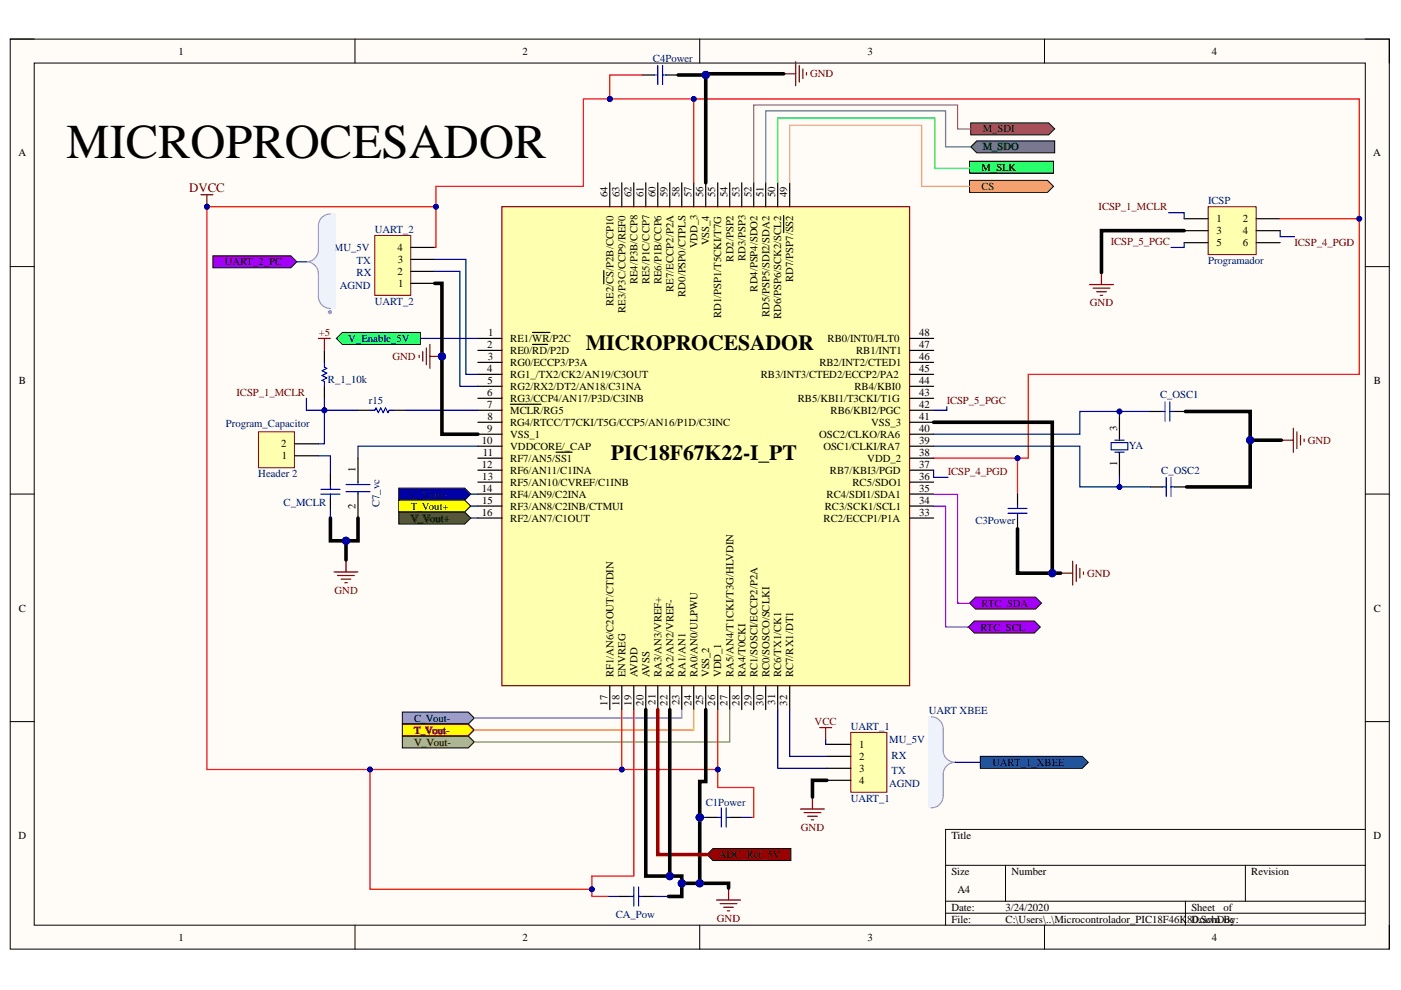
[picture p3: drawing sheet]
<svg xmlns="http://www.w3.org/2000/svg" width="297mm" height="210mm" viewBox="0 0 297 210" stroke-linecap="round" stroke-linejoin="round" font-family="sans-serif">
<path d="M2.2 8.3h292.4v192.9h-292.4z" fill-rule="evenodd" fill="#fffcf8"/>
<path d="M2.2 8.3h292.4v192.9h-292.4z" fill="none" stroke="#000" stroke-width=".21"/>
<path d="M7.3 13.4h282.2v182.8h-282.2z" fill-rule="evenodd" fill="#fffcf8"/>
<g fill="none" stroke="#000" stroke-width=".21">
<path d="M2.2 8.3h5.1M7.3 13.4h282.2v182.8h-282.2zM75.3 8.3v5.1M148.4 8.3v5.1M221.5 8.3v5.1M289.5 8.3h5.1v5.1M2.2 56.5h5.1M289.5 56.5h5.1M2.2 104.8h5.1M289.5 104.8h5.1M2.2 153h5.1M289.5 153h5.1"/>
<path d="M289.5 175.9h-89v20.3M75.3 196.2v5M148.4 196.2v5M200.5 183.5h89M200.5 191.1h89M200.5 193.6h89M213.2 183.5v7.6M221.5 196.2v5M251.3 191.1v5.1M264 183.5v7.6M294.6 196.2v5"/>
</g>
<path d="M84.5 103.5h14l1.3 1.3-1.3 1.2h-14z" fill-rule="evenodd" fill="#00f"/>
<path d="M84.5 103.5h14l1.3 1.3-1.3 1.2h-14z" fill="none" stroke="#000" stroke-width=".21"/>
<path d="M85.3 151h14l1.3 1.2-1.3 1.3h-14z" fill-rule="evenodd" fill="#6d9eeb"/>
<path d="M85.3 151h14l1.3 1.2-1.3 1.3h-14z" fill="none" stroke="#000" stroke-width=".21"/>
<path d="M85.3 156h14l1.3 1.3-1.3 1.3h-14z" fill-rule="evenodd" fill="#93c47d"/>
<path d="M85.3 156h14l1.3 1.3-1.3 1.3h-14z" fill="none" stroke="#000" stroke-width=".21"/>
<path d="M85.3 153.5h14l1.3 1.3-1.3 1.2h-14z" fill-rule="evenodd" fill="#f90"/>
<path d="M85.3 153.5h14l1.3 1.3-1.3 1.2h-14z" fill="none" stroke="#000" stroke-width=".21"/>
<path d="M84.5 106h14l1.3 1.3-1.3 1.3h-14z" fill-rule="evenodd" fill="#ff0"/>
<path d="M84.5 106h14l1.3 1.3-1.3 1.3h-14z" fill="none" stroke="#000" stroke-width=".21"/>
<path d="M206.6 131.7h12.7l1.3 1.2-1.3 1.3h-12.7l-1.3-1.3z" fill-rule="evenodd" fill="#90f"/>
<path d="M206.6 131.7h12.7l1.3 1.2-1.3 1.3h-12.7l-1.3-1.3z" fill="none" stroke="#000" stroke-width=".21"/>
<path d="M205.6 127.9l1.2-1.3h12.8l1.2 1.3-1.2 1.2h-12.8z" fill-rule="evenodd" fill="#f0f"/>
<path d="M205.6 127.9l1.2-1.3h12.8l1.2 1.3-1.2 1.2h-12.8z" fill="none" stroke="#000" stroke-width=".21"/>
<path d="M71.3 71.8l1.3-1.3h16.5v2.5h-16.5z" fill-rule="evenodd" fill="#0ff"/>
<path d="M71.3 71.8l1.3-1.3h16.5v2.5h-16.5z" fill="none" stroke="#000" stroke-width=".21"/>
<path d="M68.8 74.3v2.5M68.8 81.9v2.5" fill="none" stroke="#000" stroke-width=".25"/>
<path d="M68.8 76.8v1l.5 .3-1 .5 1 .5-1 .5 1 .5-1 .5 .5 .3v1" fill="none" stroke="#00f" stroke-width=".25"/>
<path d="M54.8 91.6h7.6v7.6h-7.6z" fill-rule="evenodd" fill="#ffffb0"/>
<path d="M54.8 91.6h7.6v7.6h-7.6z" fill="none" stroke="#800000" stroke-width=".21"/>
<path d="M62.4 96.6h5.1M62.4 94.1h5.1M75.9 97.1v5.1M75.9 104.8v5" fill="none" stroke="#000" stroke-width=".25"/>
<path d="M73.4 102.7h5M73.4 104.3h5M75.9 102.2v.5M75.9 104.3v.5" fill="none" stroke="#00f" stroke-width=".25"/>
<path d="M256.2 43.8h10.1v10.2h-10.1z" fill-rule="evenodd" fill="#ffffb0"/>
<path d="M256.2 43.8h10.1v10.2h-10.1z" fill="none" stroke="#800000" stroke-width=".21"/>
<path d="M251.1 46.4h5.1M251.1 48.9h5.1M251.1 51.5h5.1M266.3 46.4h5.1M266.3 48.9h5.1M266.3 51.5h5.1" fill="none" stroke="#000" stroke-width=".25"/>
<path d="M151.2 179.9h16.5v2.6h-16.5l-1.3-1.3z" fill-rule="evenodd" fill="#980000"/>
<path d="M151.2 179.9h16.5v2.6h-16.5l-1.3-1.3z" fill="none" stroke="#000" stroke-width=".21"/>
<path d="M180.4 155.3h7.6v12.7h-7.6z" fill-rule="evenodd" fill="#ffffb0"/>
<path d="M180.4 155.3h7.6v12.7h-7.6z" fill="none" stroke="#800000" stroke-width=".21"/>
<path d="M175.3 157.8h5.1M175.3 160.4h5.1M175.3 162.9h5.1M175.3 165.4h5.1" fill="none" stroke="#000" stroke-width=".25"/>
<path d="M79.5 49.9h7.6v12.7h-7.6z" fill-rule="evenodd" fill="#ffffb0"/>
<path d="M79.5 49.9h7.6v12.7h-7.6z" fill="none" stroke="#800000" stroke-width=".21"/>
<path d="M87.1 57.5h5.1M87.1 55h5.1M87.1 52.5h5.1M87.1 60.1h5.1" fill="none" stroke="#000" stroke-width=".25"/>
<path d="M84.5 108.6h14l1.3 1.2-1.3 1.3h-14z" fill-rule="evenodd" fill="#38761d"/>
<path d="M84.5 108.6h14l1.3 1.2-1.3 1.3h-14z" fill="none" stroke="#000" stroke-width=".21"/>
<path d="M205.8 31.1l1.3-1.2h16.5v2.5h-16.5z" fill-rule="evenodd" fill="#45818e"/>
<path d="M205.8 31.1l1.3-1.2h16.5v2.5h-16.5z" fill="none" stroke="#000" stroke-width=".21"/>
<path d="M205.6 34.2h17.8v2.5h-17.8z" fill-rule="evenodd" fill="#0f0"/>
<path d="M205.6 34.2h17.8v2.5h-17.8z" fill="none" stroke="#000" stroke-width=".21"/>
<path d="M205.8 26.1h16.5l1.3 1.2-1.3 1.3h-16.5z" fill-rule="evenodd" fill="#a64d79"/>
<path d="M205.8 26.1h16.5l1.3 1.2-1.3 1.3h-16.5z" fill="none" stroke="#000" stroke-width=".21"/>
<path d="M205.6 38.2h16.5l1.3 1.3-1.3 1.3h-16.5z" fill-rule="evenodd" fill="#f6b26b"/>
<path d="M205.6 38.2h16.5l1.3 1.3-1.3 1.3h-16.5z" fill="none" stroke="#000" stroke-width=".21"/>
<path d="M88.9 75.3v.5M89.6 74.5v2.1M90.4 73.8v3.5M91.2 73v5.1M91.2 75.6h2.5" fill="none" stroke="#800000" stroke-width=".25"/>
<circle cx="93.7" cy="75.6" r=".76" fill="#000080"/>
<circle cx="93.7" cy="75.6" r=".76" fill="none" stroke="#000080" stroke-width=".21"/>
<g fill="none" stroke="#800000" stroke-width=".25">
<path d="M166.2 15.6h2.5M168.7 13.1v5.1M169.5 13.9v3.5M170.2 14.6v2.1M171 15.4v.5M42.6 41.3h2.5M43.9 41.3v2.5M233.5 57.8v2.5M231 60.3h5.1M231.8 61.1h3.5M232.5 61.9h2M233.3 62.6h.5"/>
<path d="M271.7 93.3h2.5M274.2 90.8v5.1M275 91.6v3.5M275.7 92.3v2.1M276.5 93.1v.5M73.4 118.7v2.6M227.4 119v5.1M228.2 119.7v3.6M70.8 121.3h5.1M71.6 122h3.5M72.3 122.8h2.1M73.1 123.5h.5"/>
<path d="M224.9 121.5h2.5M229 120.5v2M229.7 121.3v.5M151.9 190.8h5.1M152.7 191.6h3.5M153.4 192.4h2.1M154.2 193.1h.5M154.5 188.3v2.5"/>
</g>
<circle cx="43.9" cy="43.8" r=".51" fill="#000080"/>
<circle cx="43.9" cy="43.8" r=".51" fill="none" stroke="#000080" stroke-width=".21"/>
<g fill="none" stroke="#000" stroke-width=".25">
<path d="M136.2 15.9h2.5M141.2 15.9h2.6M237.3 88.3v5M237.3 95.9v5.1M243.7 87.2h2.5M248.8 87.2h2.5M70.1 100.4v2.6M70.1 105.5v2.6M215.7 104.5v2.5M215.7 109.6v2.5M244 103.2h2.5M249 103.2h2.6"/>
<path d="M149.6 173.3h2.6M154.7 173.3h2.6M131.1 190.1h2.5M136.2 190.1h2.5"/>
</g>
<g fill="none" stroke="#00f" stroke-width=".25">
<path d="M138.7 15.9h.8M139.5 13.9v4M140.5 13.9v4M140.5 15.9h.7M235.6 93.8h3.5v1.6h-3.5zM236.3 93.3h2.1M236.3 95.9h2.1M246.2 87.2h.8M247 85.2v4.1M248 85.2v4.1M248 87.2h.8M68 103.7h4.1"/>
<path d="M68 104.8h4.1M70.1 103v.7M70.1 104.8v.7M213.7 107.8h4.1M213.7 108.8h4.1M215.7 107v.8M215.7 108.8v.8M246.5 103.2h.8M247.3 101.2v4.1M248.3 101.2v4.1M248.3 103.2h.7M152.2 173.3h.7"/>
<path d="M152.9 171.3v4M154 171.3v4M154 173.3h.7M133.6 190.1h.8M134.4 188v4.1M135.4 188v4.1M135.4 190.1h.8"/>
</g>
<path d="M106.4 43.8h86.5v101.6h-86.5z" fill-rule="evenodd" fill="#ffffb0"/>
<path d="M106.4 43.8h86.5v101.6h-86.5zM67.5 71.8h2.6M68.8 71.8v2.5M173.8 154.3h2.5M175.1 154.3v2.5" fill="none" stroke="#800000" stroke-width=".25"/>
<g fill="none" stroke="#000" stroke-width=".25">
<path d="M129.3 38.7v5.1M131.8 38.7v5.1M134.4 38.7v5.1M136.9 38.7v5.1M139.5 38.7v5.1M142 38.7v5.1M144.5 38.7v5.1M147.1 38.7v5.1M149.6 38.7v5.1M152.2 38.7v5.1M154.7 38.7v5.1M157.3 38.7v5.1"/>
<path d="M159.8 38.7v5.1M162.3 38.7v5.1M164.9 38.7v5.1M167.4 38.7v5.1M128 57.4v2.8M166.2 45.7v3.6M101.3 71.8h5.1M101.3 74.3h5.1M101.3 76.8h5.1M101.3 79.4h5.1M112.9 70.5h3.7M112.9 73h3.2"/>
<path d="M192.9 71.8h5M192.9 74.3h5M192.9 76.8h5M192.9 79.4h5M75.9 87h2.5M83.5 87h2.6M101.3 81.9h5.1M101.3 84.5h5.1M101.3 87h5.1M101.3 89.5h5.1M101.3 92.1h5.1M101.3 94.6h5.1"/>
<path d="M101.3 97.1h5.1M101.3 99.7h5.1M108.2 85.7h6.5M117.9 95.9h3.4M192.9 81.9h5M192.9 84.5h5M192.9 87h5M192.9 89.5h5M192.9 92.1h5M192.9 94.6h5M192.9 97.1h5M192.9 99.7h5"/>
<path d="M101.3 102.2h5.1M101.3 104.8h5.1M101.3 107.3h5.1M101.3 109.8h5.1M192.9 102.2h5M192.9 104.8h5M192.9 107.3h5M192.9 109.8h5M129.3 145.4v5.1M131.8 145.4v5.1M134.4 145.4v5.1M136.9 145.4v5.1"/>
<path d="M139.5 145.4v5.1M142 145.4v5.1M144.5 145.4v5.1M147.1 145.4v5.1M149.6 145.4v5.1M152.2 145.4v5.1M154.7 145.4v5.1M157.3 145.4v5.1M159.8 145.4v5.1M162.3 145.4v5.1M164.9 145.4v5.1M167.4 145.4v5.1"/>
</g>
<path d="M78.4 87h1.1l.2-.5 .5 1 .5-1 .5 1 .5-1 .6 1 .2-.5h1" fill="none" stroke="#00f" stroke-width=".25"/>
<path d="M45.1 54.2h16.6l1.2 1.3-1.2 1.3h-16.6z" fill-rule="evenodd" fill="#90f"/>
<path d="M45.1 54.2h16.6l1.2 1.3-1.2 1.3h-16.6z" fill="none" stroke="#000" stroke-width=".21"/>
<path d="M207.8 160.4h21.7l1.2 1.2-1.2 1.3h-21.7z" fill-rule="evenodd" fill="#15c"/>
<path d="M207.8 160.4h21.7l1.2 1.2-1.2 1.3h-21.7z" fill="none" stroke="#000" stroke-width=".21"/>
<path d="M196.9 152a2.58 2.58 0 0 1 3.1 2.5v5.2l.6 1.1 1.3 .8-1.3 .9-.6 1v5.2a2.58 2.58 0 0 1-3.1 2.6z" fill-rule="evenodd" fill="#edf2fb"/>
<path d="M196.9 152a2.58 2.58 0 0 1 3.1 2.5v5.2l.6 1.1 1.3 .8-1.3 .9-.6 1v5.2a2.58 2.58 0 0 1-3.1 2.6z" fill="none" stroke="#edf2fb" stroke-width=".21"/>
<path d="M197.4 152a2.54 2.54 0 0 1 2.6 2.5v4.6a2.54 2.54 0 0 0 2.5 2.5 2.54 2.54 0 0 0-2.5 2.6v4.5a2.55 2.55 0 0 1-2.6 2.6" fill="none" stroke="#8f9ec9" stroke-width=".25"/>
<path d="M169.7 171.5h5.1M170.5 172.3h3.5M171.2 173.1h2.1M172 173.8h.5M172.3 169v2.5" fill="none" stroke="#800000" stroke-width=".25"/>
<path d="M67.8 46.6l1-.9 1.3-.4h1v20.1h-1l-1.3-.3-1-1-.3-1.2v-5.5l-.6-1-1.3-.9 1.3-.8 .6-1.1v-5.7z" fill-rule="evenodd" fill="#edf2fb"/>
<path d="M67.8 46.6l1-.9 1.3-.4h1v20.1h-1l-1.3-.3-1-1-.3-1.2v-5.5l-.6-1-1.3-.9 1.3-.8 .6-1.1v-5.7z" fill="none" stroke="#edf2fb" stroke-width=".21"/>
<path d="M70.1 45.3a2.54 2.54 0 0 0-2.6 2.6v5.1a2.54 2.54 0 0 1-2.5 2.5 2.54 2.54 0 0 1 2.5 2.5v4.9a2.54 2.54 0 0 0 2.6 2.5" fill="none" stroke="#8f9ec9" stroke-width=".25"/>
<path d="M148.4 173.3v14" fill="none" stroke="#000" stroke-width=".76"/>
<circle cx="148.4" cy="173.3" r=".76" fill="#000080"/>
<circle cx="148.4" cy="173.3" r=".76" fill="none" stroke="#000080" stroke-width=".21"/>
<circle cx="148.4" cy="187.3" r=".76" fill="#000080"/>
<circle cx="148.4" cy="187.3" r=".76" fill="none" stroke="#000080" stroke-width=".21"/>
<path d="M43.9 43.8v119.4h87.9" fill="none" stroke="#f00" stroke-width=".25"/>
<circle cx="43.9" cy="43.8" r=".51" fill="#000080"/>
<circle cx="43.9" cy="43.8" r=".51" fill="none" stroke="#000080" stroke-width=".21"/>
<circle cx="78.4" cy="163.2" r=".51" fill="#000080"/>
<circle cx="78.4" cy="163.2" r=".51" fill="none" stroke="#000080" stroke-width=".21"/>
<circle cx="131.8" cy="163.2" r=".51" fill="#000080"/>
<circle cx="131.8" cy="163.2" r=".51" fill="none" stroke="#000080" stroke-width=".21"/>
<path d="M62.9 55.5h2.1M65 84.5v2.5h3.8" fill="none" stroke="#000080" stroke-width=".25"/>
<circle cx="68.8" cy="87" r=".51" fill="#000080"/>
<circle cx="68.8" cy="87" r=".51" fill="none" stroke="#000080" stroke-width=".21"/>
<path d="M67.5 96.6h2.6v3.8M68.8 84.5v9.6h-1.3" fill="none" stroke="#000080" stroke-width=".25"/>
<circle cx="68.8" cy="87" r=".51" fill="#000080"/>
<circle cx="68.8" cy="87" r=".51" fill="none" stroke="#000080" stroke-width=".21"/>
<path d="M68.8 87h7.1" fill="none" stroke="#000080" stroke-width=".25"/>
<circle cx="68.8" cy="87" r=".51" fill="#000080"/>
<circle cx="68.8" cy="87" r=".51" fill="none" stroke="#000080" stroke-width=".21"/>
<path d="M70.1 109.8v4.9h5.8v-4.9" fill="none" stroke="#000" stroke-width=".76"/>
<circle cx="73.4" cy="114.7" r=".76" fill="#000080"/>
<circle cx="73.4" cy="114.7" r=".76" fill="none" stroke="#000080" stroke-width=".21"/>
<path d="M101.3 94.6h-25.4v2.5" fill="none" stroke="#000080" stroke-width=".25"/>
<path d="M78.4 163.2v25.3h47.1" fill="none" stroke="#f00" stroke-width=".25"/>
<circle cx="125.5" cy="188.5" r=".51" fill="#000080"/>
<circle cx="125.5" cy="188.5" r=".51" fill="none" stroke="#000080" stroke-width=".21"/>
<circle cx="78.4" cy="163.2" r=".51" fill="#000080"/>
<circle cx="78.4" cy="163.2" r=".51" fill="none" stroke="#000080" stroke-width=".21"/>
<path d="M89.1 71.8h12.2M86.1 87h15.2" fill="none" stroke="#000080" stroke-width=".25"/>
<path d="M92.2 60.1h1.5v32h7.6" fill="none" stroke="#000" stroke-width=".76"/>
<circle cx="93.7" cy="75.6" r=".76" fill="#000080"/>
<circle cx="93.7" cy="75.6" r=".76" fill="none" stroke="#000080" stroke-width=".21"/>
<path d="M92.2 57.5h5.3v24.4h3.8M92.2 55h6.6v24.4h2.5M99.8 109.8h1.5M99.8 107.3h1.5M99.8 104.8h1.5" fill="none" stroke="#000080" stroke-width=".25"/>
<path d="M154.7 150.5v6.8h-54.1" fill="none" stroke="#6aa84f" stroke-width=".25"/>
<path d="M147.1 150.5v4.3h-46.5" fill="none" stroke="#f90" stroke-width=".25"/>
<path d="M144.5 150.5v1.7h-43.9" fill="none" stroke="#4a86e8" stroke-width=".25"/>
<path d="M134.4 150.5v35.2h-8.9v4.4h3.5" fill="none" stroke="#f00" stroke-width=".25"/>
<circle cx="125.5" cy="188.5" r=".51" fill="#000080"/>
<circle cx="125.5" cy="188.5" r=".51" fill="none" stroke="#000080" stroke-width=".21"/>
<path d="M129 190.1h2.1" fill="none" stroke="#000080" stroke-width=".25"/>
<path d="M136.2 15.9h-6.9v5.1" fill="none" stroke="#f00" stroke-width=".25"/>
<circle cx="129.3" cy="21" r=".51" fill="#000080"/>
<circle cx="129.3" cy="21" r=".51" fill="none" stroke="#000080" stroke-width=".21"/>
<path d="M131.8 150.5v12.7h20.4" fill="none" stroke="#f00" stroke-width=".25"/>
<circle cx="152.2" cy="163.2" r=".51" fill="#000080"/>
<circle cx="152.2" cy="163.2" r=".51" fill="none" stroke="#000080" stroke-width=".21"/>
<circle cx="131.8" cy="163.2" r=".51" fill="#000080"/>
<circle cx="131.8" cy="163.2" r=".51" fill="none" stroke="#000080" stroke-width=".21"/>
<path d="M136.9 150.5v35.2h7.6v4.4h-2.8" fill="none" stroke="#000" stroke-width=".76"/>
<circle cx="142" cy="185.8" r=".76" fill="#000080"/>
<circle cx="142" cy="185.8" r=".76" fill="none" stroke="#000080" stroke-width=".21"/>
<circle cx="144.6" cy="187.3" r=".76" fill="#000080"/>
<circle cx="144.6" cy="187.3" r=".76" fill="none" stroke="#000080" stroke-width=".21"/>
<path d="M138.7 190.1h3" fill="none" stroke="#000080" stroke-width=".25"/>
<path d="M139.5 150.5v30.7h10.4" fill="none" stroke="#980000" stroke-width=".76"/>
<path d="M143.8 15.9h5.8" fill="none" stroke="#000" stroke-width=".76"/>
<circle cx="149.6" cy="15.9" r=".76" fill="#000080"/>
<circle cx="149.6" cy="15.9" r=".76" fill="none" stroke="#000080" stroke-width=".21"/>
<path d="M144.5 187.3h10v1" fill="none" stroke="#000" stroke-width=".76"/>
<circle cx="148.4" cy="187.3" r=".76" fill="#000080"/>
<circle cx="148.4" cy="187.3" r=".76" fill="none" stroke="#000080" stroke-width=".21"/>
<circle cx="144.6" cy="187.3" r=".76" fill="#000080"/>
<circle cx="144.6" cy="187.3" r=".76" fill="none" stroke="#000080" stroke-width=".21"/>
<path d="M147.1 21h141.1v25.4h-16.8" fill="none" stroke="#f00" stroke-width=".25"/>
<circle cx="288.2" cy="46.4" r=".51" fill="#000080"/>
<circle cx="288.2" cy="46.4" r=".51" fill="none" stroke="#000080" stroke-width=".21"/>
<circle cx="147.1" cy="21" r=".51" fill="#000080"/>
<circle cx="147.1" cy="21" r=".51" fill="none" stroke="#000080" stroke-width=".21"/>
<path d="M148.4 173.3h1.2" fill="none" stroke="#000080" stroke-width=".25"/>
<circle cx="148.4" cy="173.3" r=".76" fill="#000080"/>
<circle cx="148.4" cy="173.3" r=".76" fill="none" stroke="#000080" stroke-width=".21"/>
<path d="M149.6 150.5v15.2h-1.2v7.6" fill="none" stroke="#000" stroke-width=".76"/>
<circle cx="148.4" cy="173.3" r=".76" fill="#000080"/>
<circle cx="148.4" cy="173.3" r=".76" fill="none" stroke="#000080" stroke-width=".21"/>
<path d="M166.2 15.6h-16.6v23.1" fill="none" stroke="#000" stroke-width=".76"/>
<circle cx="149.6" cy="15.9" r=".76" fill="#000080"/>
<circle cx="149.6" cy="15.9" r=".76" fill="none" stroke="#000080" stroke-width=".21"/>
<path d="M152.2 150.5v16.5h7.6v6.3h-.5" fill="none" stroke="#f00" stroke-width=".25"/>
<circle cx="152.2" cy="163.2" r=".51" fill="#000080"/>
<circle cx="152.2" cy="163.2" r=".51" fill="none" stroke="#000080" stroke-width=".21"/>
<path d="M197.9 99.7v1.5h3.1M164.9 150.5v12.4h10.4M167.4 150.5v9.9h7.9M175.1 156.8v1h.2M157.3 173.3h2" fill="none" stroke="#000080" stroke-width=".25"/>
<path d="M205.8 27.3h-2.8v-5.1h-43.2v16.5" fill="none" stroke="#a64d79" stroke-width=".25"/>
<path d="M205.8 31.1h-5.3v-7.6h-38.2v15.2" fill="none" stroke="#45818e" stroke-width=".25"/>
<path d="M205.6 35.5v.2h-7.4v-10.7h-33.3v13.7" fill="none" stroke="#0f0" stroke-width=".25"/>
<path d="M167.4 38.7v-12.1h28v12.9h10.2" fill="none" stroke="#f6b26b" stroke-width=".25"/>
<path d="M175.3 165.4h-3v3.6" fill="none" stroke="#000" stroke-width=".76"/>
<path d="M197.9 107.3h2.6v25.6h4.8" fill="none" stroke="#90f" stroke-width=".25"/>
<path d="M197.9 104.8h5.1v23.1h2.6" fill="none" stroke="#f0f" stroke-width=".25"/>
<path d="M288.2 46.4v33h-70.2v17.7h-20.1" fill="none" stroke="#f00" stroke-width=".25"/>
<circle cx="288.2" cy="46.4" r=".51" fill="#000080"/>
<circle cx="288.2" cy="46.4" r=".51" fill="none" stroke="#000080" stroke-width=".21"/>
<circle cx="215.7" cy="97.1" r=".51" fill="#000080"/>
<circle cx="215.7" cy="97.1" r=".51" fill="none" stroke="#000080" stroke-width=".21"/>
<path d="M197.9 94.6h31.1v8.6h8.3" fill="none" stroke="#000080" stroke-width=".25"/>
<circle cx="237.3" cy="103.2" r=".51" fill="#000080"/>
<circle cx="237.3" cy="103.2" r=".51" fill="none" stroke="#000080" stroke-width=".21"/>
<path d="M237.3 88.3v-1.1h-8.3v4.9h-31.1" fill="none" stroke="#000080" stroke-width=".25"/>
<circle cx="237.3" cy="87.2" r=".51" fill="#000080"/>
<circle cx="237.3" cy="87.2" r=".51" fill="none" stroke="#000080" stroke-width=".21"/>
<path d="M197.9 89.5h25.2v32" fill="none" stroke="#000" stroke-width=".76"/>
<circle cx="223.1" cy="121.5" r=".76" fill="#000080"/>
<circle cx="223.1" cy="121.5" r=".76" fill="none" stroke="#000080" stroke-width=".21"/>
<path d="M200.7 86.2v.8h-2.8M202.5 161.6h5.3" fill="none" stroke="#000080" stroke-width=".25"/>
<path d="M215.7 112.1v9.4h9.2" fill="none" stroke="#000" stroke-width=".76"/>
<circle cx="223.1" cy="121.5" r=".76" fill="#000080"/>
<circle cx="223.1" cy="121.5" r=".76" fill="none" stroke="#000080" stroke-width=".21"/>
<path d="M251.1 48.9h-17.6v8.9" fill="none" stroke="#000" stroke-width=".76"/>
<path d="M237.3 101v2.2h6.7" fill="none" stroke="#000080" stroke-width=".25"/>
<circle cx="237.3" cy="103.2" r=".51" fill="#000080"/>
<circle cx="237.3" cy="103.2" r=".51" fill="none" stroke="#000080" stroke-width=".21"/>
<path d="M237.3 87.2h6.4" fill="none" stroke="#000080" stroke-width=".25"/>
<circle cx="237.3" cy="87.2" r=".51" fill="#000080"/>
<circle cx="237.3" cy="87.2" r=".51" fill="none" stroke="#000080" stroke-width=".21"/>
<path d="M247.8 45.1h3.3v1.3M251.1 51.5v1h-2.8" fill="none" stroke="#000080" stroke-width=".25"/>
<path d="M251.3 87.2h13.8v16h-13.5" fill="none" stroke="#000" stroke-width=".76"/>
<circle cx="265.1" cy="93.3" r=".76" fill="#000080"/>
<circle cx="265.1" cy="93.3" r=".76" fill="none" stroke="#000080" stroke-width=".21"/>
<path d="M265.1 93.3h6.6" fill="none" stroke="#000" stroke-width=".76"/>
<circle cx="265.1" cy="93.3" r=".76" fill="#000080"/>
<circle cx="265.1" cy="93.3" r=".76" fill="none" stroke="#000080" stroke-width=".21"/>
<path d="M271.4 48.9v1.3h3.1M70.1 108.1v1.7" fill="none" stroke="#000080" stroke-width=".25"/>
<path d="M73.4 114.7v4" fill="none" stroke="#000" stroke-width=".76"/>
<circle cx="73.4" cy="114.7" r=".76" fill="#000080"/>
<circle cx="73.4" cy="114.7" r=".76" fill="none" stroke="#000080" stroke-width=".21"/>
<path d="M142 150.5v35.2" fill="none" stroke="#000" stroke-width=".76"/>
<circle cx="142" cy="185.8" r=".76" fill="#000080"/>
<circle cx="142" cy="185.8" r=".76" fill="none" stroke="#000080" stroke-width=".21"/>
<path d="M215.7 97.1v7.4" fill="none" stroke="#f00" stroke-width=".25"/>
<circle cx="215.7" cy="97.1" r=".51" fill="#000080"/>
<circle cx="215.7" cy="97.1" r=".51" fill="none" stroke="#000080" stroke-width=".21"/>
<path d="M129.3 21h17.8v17.7" fill="none" stroke="#f00" stroke-width=".25"/>
<circle cx="147.1" cy="21" r=".51" fill="#000080"/>
<circle cx="147.1" cy="21" r=".51" fill="none" stroke="#000080" stroke-width=".21"/>
<circle cx="129.3" cy="21" r=".51" fill="#000080"/>
<circle cx="129.3" cy="21" r=".51" fill="none" stroke="#000080" stroke-width=".21"/>
<path d="M43.9 43.8h48.5v8.7h-.2" fill="none" stroke="#f00" stroke-width=".25"/>
<circle cx="43.9" cy="43.8" r=".51" fill="#000080"/>
<circle cx="43.9" cy="43.8" r=".51" fill="none" stroke="#000080" stroke-width=".21"/>
<circle cx="92.4" cy="43.8" r=".51" fill="#000080"/>
<circle cx="92.4" cy="43.8" r=".51" fill="none" stroke="#000080" stroke-width=".21"/>
<path d="M129.3 21h-5.6v18.5h-31.3v4.3" fill="none" stroke="#f00" stroke-width=".25"/>
<circle cx="92.4" cy="43.8" r=".51" fill="#000080"/>
<circle cx="92.4" cy="43.8" r=".51" fill="none" stroke="#000080" stroke-width=".21"/>
<circle cx="129.3" cy="21" r=".51" fill="#000080"/>
<circle cx="129.3" cy="21" r=".51" fill="none" stroke="#000080" stroke-width=".21"/>
<text font-size="10.3" x="14.1" y="33.4">MICROPROCESADOR</text>
<g font-size="4.6">
<text x="124.2" y="74.3">MICROPROCESADOR</text>
<text x="129.5" y="97.4">PIC18F67K22-I_PT</text>
</g>
<text font-size="2.7" fill="#800000" x="40.1" y="40.7">DVCC</text>
<g font-size="2.3">
<text x="37.9" y="11.6">1</text>
<text x="110.8" y="11.6">2</text>
<text x="183.9" y="11.6">3</text>
<text x="256.9" y="11.6">4</text>
<text x="208.4" y="28.1">M_SDI</text>
<text x="3.9" y="33.2">A</text>
<text x="208.4" y="31.9">M_SDO</text>
<text x="291.2" y="33.2">A</text>
<text x="128.8" y="41.8" transform="rotate(-90 128.8 41.8)">64</text>
<text x="131.3" y="41.8" transform="rotate(-90 131.3 41.8)">63</text>
<text x="133.9" y="41.8" transform="rotate(-90 133.9 41.8)">62</text>
<text x="136.4" y="41.8" transform="rotate(-90 136.4 41.8)">61</text>
<text x="139" y="41.8" transform="rotate(-90 139 41.8)">60</text>
<text x="141.5" y="41.8" transform="rotate(-90 141.5 41.8)">59</text>
<text x="144" y="41.8" transform="rotate(-90 144 41.8)">58</text>
<text x="146.6" y="41.8" transform="rotate(-90 146.6 41.8)">57</text>
<text x="149.1" y="41.8" transform="rotate(-90 149.1 41.8)">56</text>
<text x="151.7" y="41.8" transform="rotate(-90 151.7 41.8)">55</text>
<text x="154.2" y="41.8" transform="rotate(-90 154.2 41.8)">54</text>
<text x="156.8" y="41.8" transform="rotate(-90 156.8 41.8)">53</text>
<text x="159.3" y="41.8" transform="rotate(-90 159.3 41.8)">52</text>
<text x="161.8" y="41.8" transform="rotate(-90 161.8 41.8)">51</text>
<text x="164.4" y="41.8" transform="rotate(-90 164.4 41.8)">50</text>
<text x="166.9" y="41.8" transform="rotate(-90 166.9 41.8)">49</text>
<text x="208.1" y="36.2">M_SLK</text>
<text x="208.1" y="40.3">CS</text>
<text x="257.9" y="47.1">1</text>
<text x="263.5" y="47.1">2</text>
<text x="84.2" y="53.2">4</text>
<text x="147.8" y="52.7" transform="rotate(-90 147.8 52.7)">VDD_3</text>
<text x="150.4" y="52" transform="rotate(-90 150.4 52)">VSS_4</text>
<text x="257.9" y="49.7">3</text>
<text x="257.9" y="52.2">5</text>
<text x="263.5" y="49.7">4</text>
<text x="263.5" y="52.2">6</text>
<text x="47.7" y="56.3">UART_2_PC</text>
<text x="84.2" y="58.3">2</text>
<text x="84.3" y="55.7">3</text>
<text x="155.5" y="55.5" transform="rotate(-90 155.5 55.5)">RD2/PSP2</text>
<text x="158" y="55.4" transform="rotate(-90 158 55.4)">RD3/PSP3</text>
<text x="168.2" y="59.8" transform="rotate(-90 168.2 59.8)">RD7/PSP7/SS2</text>
<text x="84.4" y="60.9">1</text>
<text x="130" y="64.9" transform="rotate(-90 130 64.9)">RE2/CS/P2B/CCP10</text>
<text x="135.2" y="60.3" transform="rotate(-90 135.2 60.3)">RE4/P3B/CCP8</text>
<text x="137.7" y="60.3" transform="rotate(-90 137.7 60.3)">RE5/P1C/CCP7</text>
<text x="140.2" y="60.3" transform="rotate(-90 140.2 60.3)">RE6/P1B/CCP6</text>
<text x="142.8" y="61.9" transform="rotate(-90 142.8 61.9)">RE7/ECCP2/P2A</text>
<text x="145.3" y="62.9" transform="rotate(-90 145.3 62.9)">RD0/PSP0/CTPLS</text>
<text x="160.6" y="61.8" transform="rotate(-90 160.6 61.8)">RD4/PSP4/SDO2</text>
<text x="103.5" y="71.2">1</text>
<text x="132.6" y="66.3" transform="rotate(-90 132.6 66.3)">RE3/P3C/CCP9/REF0</text>
<text x="152.9" y="67.5" transform="rotate(-90 152.9 67.5)">RD1/PSP1/T5CKI/T7G</text>
<text x="163.1" y="67.3" transform="rotate(-90 163.1 67.3)">RD5/PSP5/SDI2/SDA2</text>
<text x="165.7" y="67.7" transform="rotate(-90 165.7 67.7)">RD6/PSP6/SCK2/SCL2</text>
<text x="194.9" y="71.2">48</text>
<text x="73.8" y="72.5">V_Enable_5V</text>
<text x="103.3" y="73.8">2</text>
<text x="103.4" y="76.3">3</text>
<text x="108.2" y="72.5">RE1/WR/P2C</text>
<text x="108.2" y="75">RE0/RD/P2D</text>
<text x="108.2" y="77.6">RG0/ECCP3/P3A</text>
<text x="173.7" y="77.6">RB2/INT2/CTED1</text>
<text x="175.5" y="72.5">RB0/INT0/FLT0</text>
<text x="181.5" y="75">RB1/INT1</text>
<text x="194.9" y="73.8">47</text>
<text x="194.9" y="76.3">46</text>
<text x="4" y="81.4">B</text>
<text x="103.3" y="78.8">4</text>
<text x="103.3" y="84">6</text>
<text x="103.4" y="81.4">5</text>
<text x="108.2" y="80.1">RG1_/TX2/CK2/AN19/C3OUT</text>
<text x="108.2" y="82.7">RG2/RX2/DT2/AN18/C31NA</text>
<text x="161.3" y="80.1">RB3/INT3/CTED2/ECCP2/PA2</text>
<text x="181.2" y="82.7">RB4/KBI0</text>
<text x="194.9" y="78.8">45</text>
<text x="194.9" y="81.4">44</text>
<text x="194.9" y="84">43</text>
<text x="291.3" y="81.4">B</text>
<text x="103.3" y="86.5">7</text>
<text x="103.4" y="89">8</text>
<text x="108.2" y="85.2">RG3/CCP4/AN17/P3D/C3INB</text>
<text x="108.2" y="87.8">MCLR/RG5</text>
<text x="169.2" y="85.2">RB5/KBI1/T3CKI/T1G</text>
<text x="176.1" y="87.8">RB6/KBI2/PGC</text>
<text x="194.9" y="86.5">42</text>
<text x="194.9" y="89">41</text>
<text x="59.6" y="94.9">2</text>
<text x="102.1" y="94.1">10</text>
<text x="103.3" y="91.6">9</text>
<text x="108.2" y="90.3">RG4/RTCC/T7CKI/T5G/CCP5/AN16/P1D/C3INC</text>
<text x="108.2" y="92.8">VSS_1</text>
<text x="108.2" y="95.4">VDDCORE/_CAP</text>
<text x="173.7" y="92.8">OSC2/CLKO/RA6</text>
<text x="174.6" y="95.4">OSC1/CLKI/RA7</text>
<text x="184.7" y="90.3">VSS_3</text>
<text x="194.9" y="91.6">40</text>
<text x="194.9" y="94.1">39</text>
<text x="236.8" y="91.3" transform="rotate(-90 236.8 91.3)">3</text>
<text x="59.8" y="97.4">1</text>
<text x="75.4" y="100.2" transform="rotate(-90 75.4 100.2)">1</text>
<text x="102.2" y="99.2">12</text>
<text x="102.3" y="101.7">13</text>
<text x="102.3" y="96.6">11</text>
<text x="108.2" y="97.9">RF7/AN5/SS1</text>
<text x="108.2" y="100.4">RF6/AN11/C1INA</text>
<text x="176" y="100.4">RB7/KBI3/PGD</text>
<text x="183.9" y="97.9">VDD_2</text>
<text x="194.9" y="96.6">38</text>
<text x="194.9" y="99.2">37</text>
<text x="194.9" y="101.7">36</text>
<text x="236.8" y="98.8" transform="rotate(-90 236.8 98.8)">1</text>
<text x="75.4" y="107.8" transform="rotate(-90 75.4 107.8)">2</text>
<text x="87.1" y="105.5">C_Vout+</text>
<text x="102.1" y="104.3">14</text>
<text x="102.2" y="106.8">15</text>
<text x="108.2" y="103">RF5/AN10/CVREF/C1INB</text>
<text x="108.2" y="105.5">RF4/AN9/C2INA</text>
<text x="175.3" y="105.5">RC4/SDI1/SDA1</text>
<text x="180.8" y="103">RC5/SDO1</text>
<text x="194.9" y="104.3">35</text>
<text x="194.9" y="106.8">34</text>
<text x="87.1" y="108.1">T_Vout+</text>
<text x="87.1" y="110.6">V_Vout+</text>
<text x="102.2" y="109.3">16</text>
<text x="108.2" y="108.1">RF3/AN8/C2INB/CTMUI</text>
<text x="108.2" y="110.6">RF2/AN7/C1OUT</text>
<text x="174.6" y="110.6">RC2/ECCP1/P1A</text>
<text x="174.9" y="108.1">RC3/SCK1/SCL1</text>
<text x="194.9" y="109.3">33</text>
<text x="4" y="129.7">C</text>
<text x="208.1" y="128.6">RTC_SDA</text>
<text x="291.3" y="129.7">C</text>
<text x="207.9" y="133.7">RTC_SCL</text>
<text x="130" y="143.6" transform="rotate(-90 130 143.6)">RF1/AN6/C2OUT/CTDIN</text>
<text x="132.6" y="143.6" transform="rotate(-90 132.6 143.6)">ENVREG</text>
<text x="135.2" y="143.6" transform="rotate(-90 135.2 143.6)">AVDD</text>
<text x="137.7" y="143.6" transform="rotate(-90 137.7 143.6)">AVSS</text>
<text x="140.2" y="143.6" transform="rotate(-90 140.2 143.6)">RA3/AN3/VREF+</text>
<text x="142.8" y="143.6" transform="rotate(-90 142.8 143.6)">RA2/AN2/VREF-</text>
<text x="145.3" y="143.6" transform="rotate(-90 145.3 143.6)">RA1/AN1</text>
<text x="147.8" y="143.6" transform="rotate(-90 147.8 143.6)">RA0/AN0/ULPWU</text>
<text x="150.4" y="143.6" transform="rotate(-90 150.4 143.6)">VSS_2</text>
<text x="152.9" y="143.6" transform="rotate(-90 152.9 143.6)">VDD_1</text>
<text x="155.5" y="143.6" transform="rotate(-90 155.5 143.6)">RA5/AN4/T1CKI/T3G/HLVDIN</text>
<text x="158" y="143.6" transform="rotate(-90 158 143.6)">RA4/T0CKI</text>
<text x="160.6" y="143.6" transform="rotate(-90 160.6 143.6)">RC1/SOSCI/ECCP2/P2A</text>
<text x="163.1" y="143.6" transform="rotate(-90 163.1 143.6)">RC0/SOSCO/SCLKI</text>
<text x="165.7" y="143.6" transform="rotate(-90 165.7 143.6)">RC6/TX1/CK1</text>
<text x="168.2" y="143.6" transform="rotate(-90 168.2 143.6)">RC7/RX1/DT1</text>
<text x="128.8" y="149.6" transform="rotate(-90 128.8 149.6)">17</text>
<text x="131.3" y="149.6" transform="rotate(-90 131.3 149.6)">18</text>
<text x="133.9" y="149.6" transform="rotate(-90 133.9 149.6)">19</text>
<text x="136.4" y="149.6" transform="rotate(-90 136.4 149.6)">20</text>
<text x="139" y="149.4" transform="rotate(-90 139 149.4)">21</text>
<text x="141.5" y="149.6" transform="rotate(-90 141.5 149.6)">22</text>
<text x="144" y="149.5" transform="rotate(-90 144 149.5)">23</text>
<text x="146.6" y="149.6" transform="rotate(-90 146.6 149.6)">24</text>
<text x="149.1" y="149.5" transform="rotate(-90 149.1 149.5)">25</text>
<text x="151.7" y="149.6" transform="rotate(-90 151.7 149.6)">26</text>
<text x="154.2" y="149.6" transform="rotate(-90 154.2 149.6)">27</text>
<text x="156.8" y="149.6" transform="rotate(-90 156.8 149.6)">28</text>
<text x="159.3" y="149.6" transform="rotate(-90 159.3 149.6)">29</text>
<text x="161.8" y="149.6" transform="rotate(-90 161.8 149.6)">30</text>
<text x="164.4" y="149.4" transform="rotate(-90 164.4 149.4)">31</text>
<text x="166.9" y="149.6" transform="rotate(-90 166.9 149.6)">32</text>
<text x="87.8" y="153">C_Vout-</text>
<text x="87.8" y="155.5">T_Vout-</text>
<text x="87.8" y="158.1">V_Vout-</text>
<text x="182.1" y="158.6">1</text>
<text x="182.1" y="161.1">2</text>
<text x="182.1" y="163.7">3</text>
<text x="182.1" y="166.2">4</text>
<text x="210.4" y="162.4">UART_1_XBEE</text>
<text x="3.9" y="177.9">D</text>
<text x="201.7" y="177.9">Title</text>
<text x="291.2" y="177.9">D</text>
<text x="152.4" y="181.9">ADC_Ref_5V</text>
<text x="201.7" y="185.5">Size</text>
<text x="214.5" y="185.5">Number</text>
<text x="265.3" y="185.5">Revision</text>
<text x="203" y="189.3">A4</text>
<text x="201.7" y="193.1">Date:</text>
<text x="201.7" y="195.7">File:</text>
<text x="213.2" y="193.1">3/24/2020</text>
<text x="213.2" y="195.7">C:\Users\..\Microcontrolador_PIC18F46K80.SchDoc</text>
<text x="252.6" y="193.1">Sheet</text>
<text x="252.6" y="195.7">Drawn By:</text>
<text x="259.4" y="193.1">of</text>
<text x="37.9" y="199.5">1</text>
<text x="110.8" y="199.5">2</text>
<text x="183.9" y="199.5">3</text>
<text x="256.9" y="199.5">4</text>
</g>
<g font-size="2.3" fill="#000080">
<text x="138.4" y="13.1">C4Power</text>
<text x="256.2" y="43.3">ICSP</text>
<text x="70.8" y="53.2">MU_5V</text>
<text x="79.5" y="49.4">UART_2</text>
<text x="75.6" y="56">TX</text>
<text x="75.6" y="58.5">RX</text>
<text x="256.2" y="56">Programador</text>
<text x="70.6" y="65.1" transform="rotate(-180 70.6 65.1)">*</text>
<text x="72.1" y="61.4">AGND</text>
<text x="79.5" y="64.7">UART_2</text>
<text x="69.5" y="81.1">R_1_10k</text>
<text x="78.2" y="85.7">r15</text>
<text x="246" y="84.5">C_OSC1</text>
<text x="47.9" y="90.5">Program_Capacitor</text>
<text x="239.4" y="95.1">YA</text>
<text x="54.8" y="101.2">Header 2</text>
<text x="246.2" y="100.4">C_OSC2</text>
<text x="60.1" y="107.3">C_MCLR</text>
<text x="80.5" y="107.6" transform="rotate(-90 80.5 107.6)">C7_vc</text>
<text x="206.8" y="111.1">C3Power</text>
<text x="180.4" y="154.8">UART_1</text>
<text x="196.9" y="151.5">UART XBEE</text>
<text x="188.5" y="157.6">MU_5V</text>
<text x="189" y="160.9">RX</text>
<text x="188.5" y="166.9">AGND</text>
<text x="189" y="164.2">TX</text>
<text x="149.6" y="170.8">C1Power</text>
<text x="180.4" y="170">UART_1</text>
<text x="130.6" y="194.6">CA_Pow</text>
</g>
<g font-size="2.3" fill="#800000">
<text x="171.7" y="16.4">GND</text>
<text x="232.9" y="44.6">ICSP_1_MCLR</text>
<text x="235.5" y="51.9">ICSP_5_PGC</text>
<text x="274.5" y="52.2">ICSP_4_PGD</text>
<text x="231.1" y="64.9">GND</text>
<text x="67.6" y="71.2">+5</text>
<text x="83.2" y="76.3">GND</text>
<text x="50.2" y="84">ICSP_1_MCLR</text>
<text x="200.7" y="85.7">ICSP_5_PGC</text>
<text x="277.3" y="94.1">GND</text>
<text x="201" y="100.7">ICSP_4_PGD</text>
<text x="70.9" y="125.9">GND</text>
<text x="230.5" y="122.3">GND</text>
<text x="172.7" y="153.8">VCC</text>
<text x="169.8" y="176.1">GND</text>
<text x="152" y="195.4">GND</text>
</g>
</svg>
